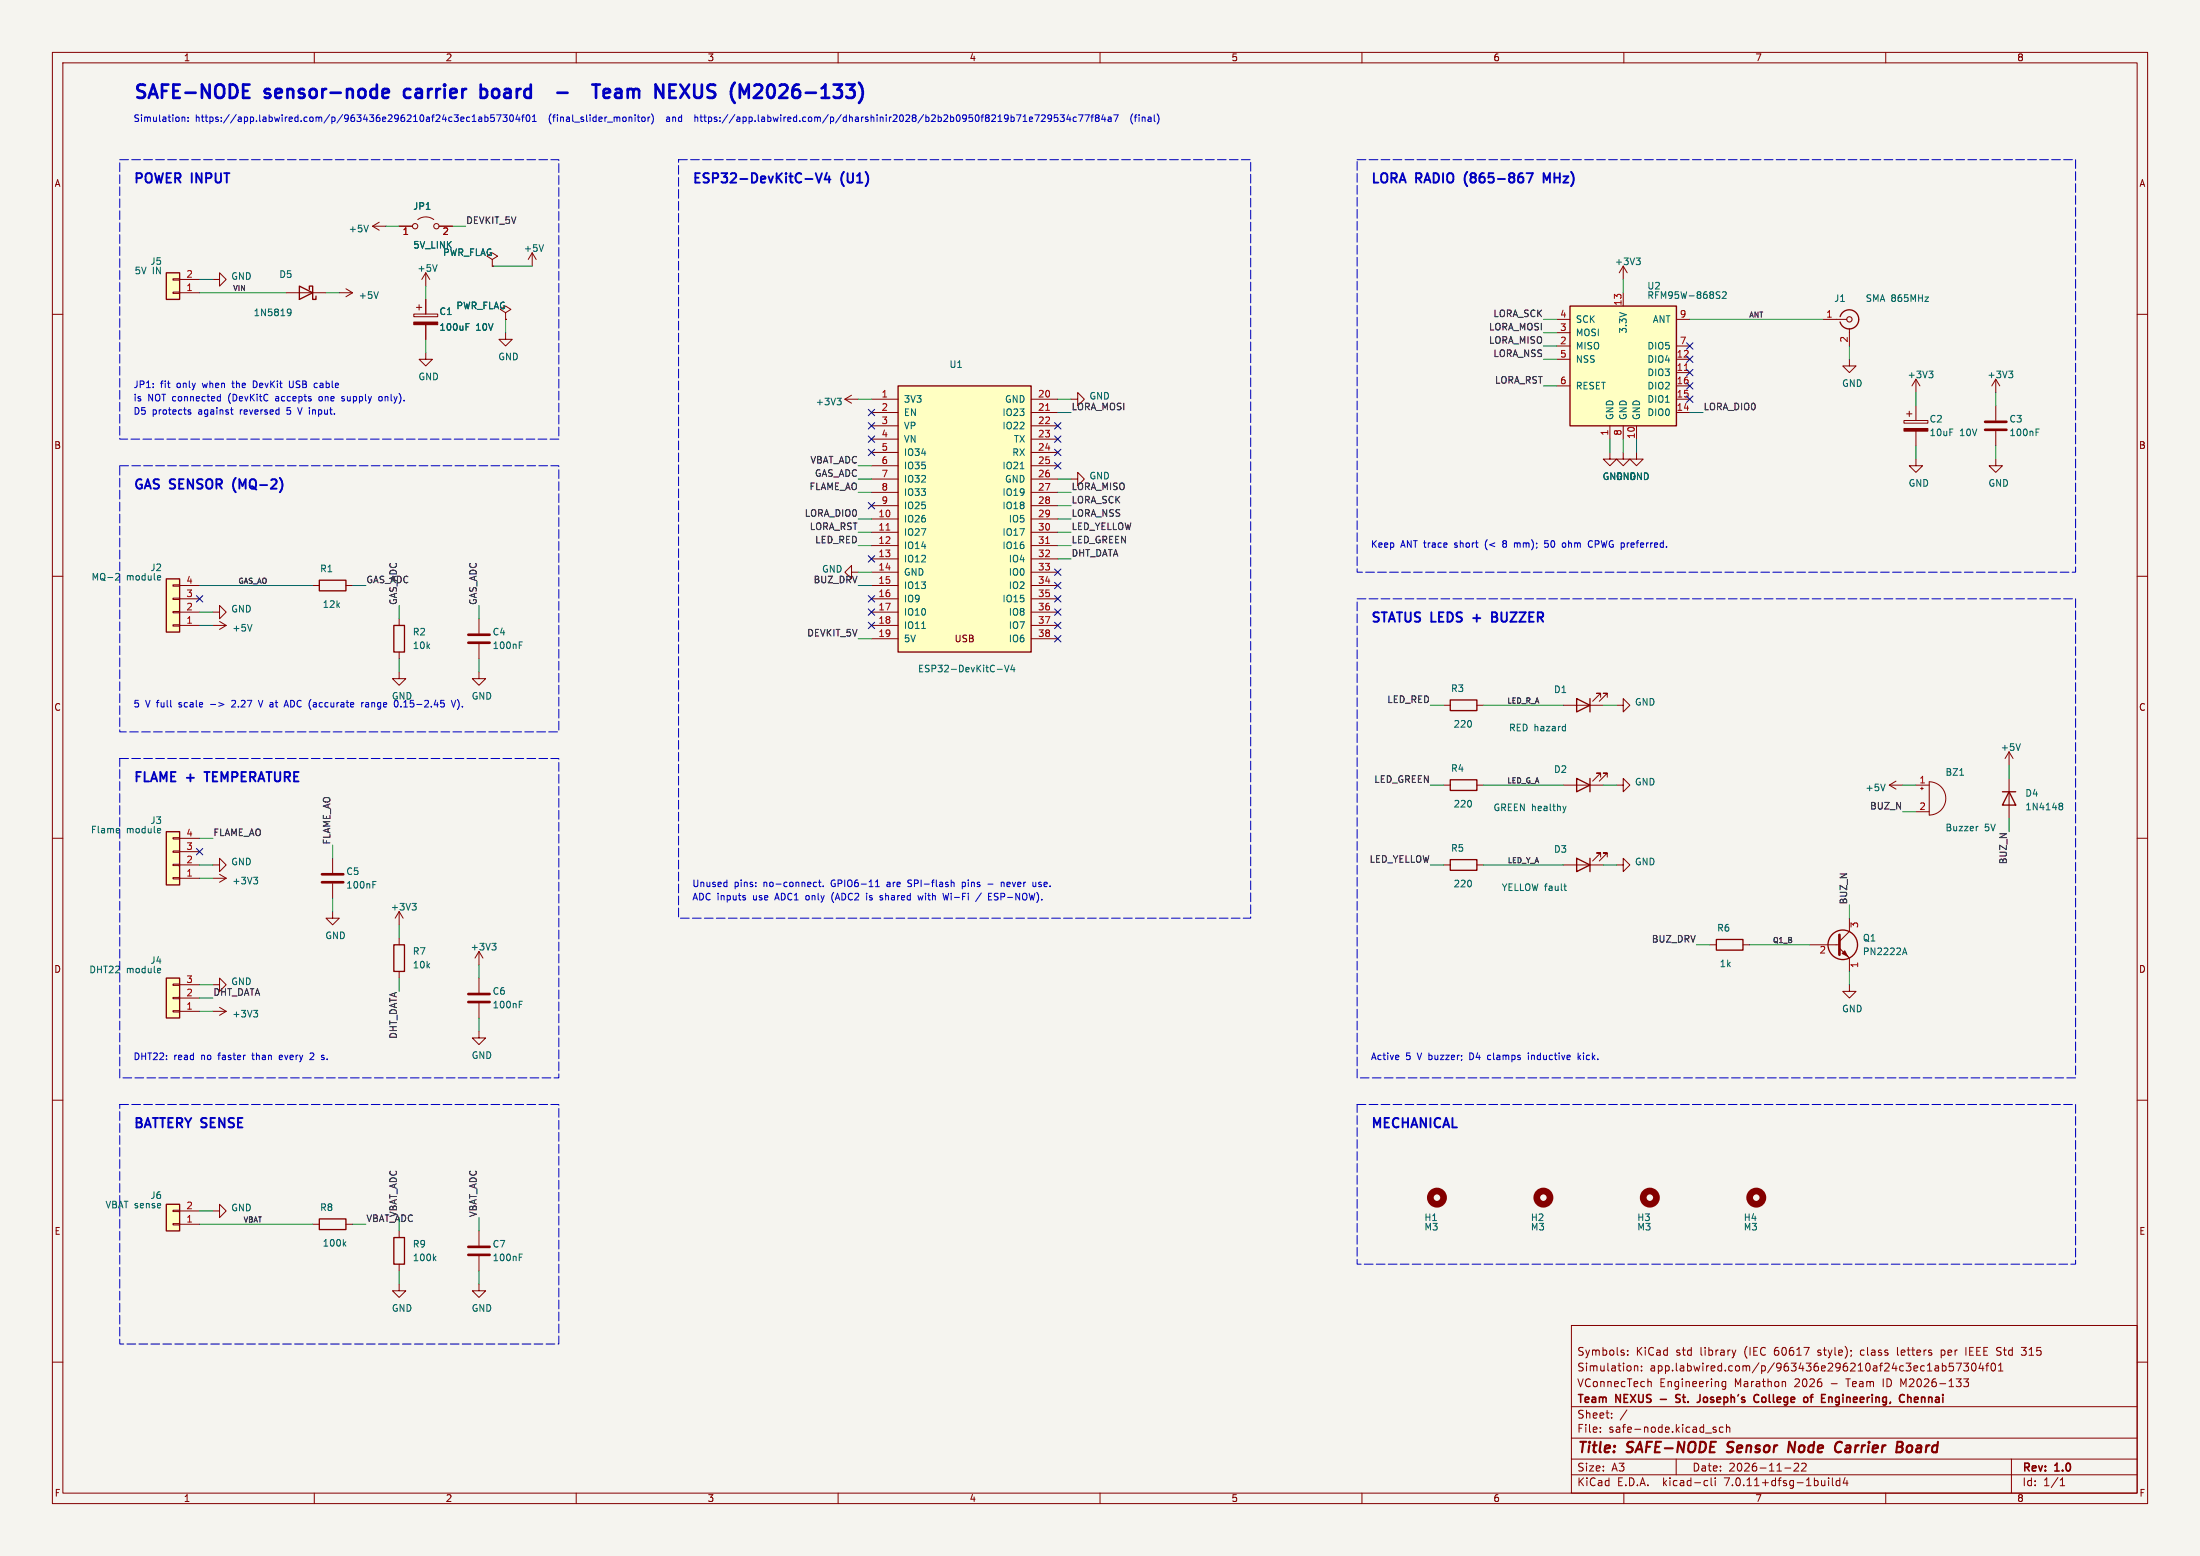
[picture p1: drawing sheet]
<svg xmlns="http://www.w3.org/2000/svg" width="420mm" height="297mm" viewBox="0 0 420 297" stroke-linecap="round" stroke-linejoin="round" font-family="sans-serif">
<path d="M0 0h420v297h-420z" fill="#f5f4ef" stroke="#f5f4ef" stroke-width=".19"/>
<g fill="none" stroke="#840000" stroke-width=".19">
<path d="M10 10h400v277h-400zM12 12h396v273h-396zM60 10v2M110 10v2M160 10v2M210 10v2M260 10v2M310 10v2M360 10v2M10 60h2M33 53.2h1.3v.3h-1.3zM33 55.8h1.3v.2h-1.3z"/>
<path d="M34.3 55.9h3.8M34.3 53.3h3.8M40.6 53.3h1.3v-1.2l1.3 1.2-1.3 1.3v-1.3M54.6 55.9h7.6M64.8 55.9h2.5M66 55.1l1.3 .8M67.3 55.9l-1.3 .7M71.1 43.2h2.6M71.1 43.2l1.3 .7M72.4 42.4l-1.3 .8M76.2 43.2h2.5M79 59.9h4.6v.6h-4.6z"/>
<path d="M79.5 58.7h1M79.8 41.9a2.54 2.54 0 0 1 3 0M80 58.2v1M81.3 52.1l-.8 1.2M81.3 52.1v2.5M81.3 57.2v2.7M81.3 52.1l.7 1.2M83.8 43.2h2.6M94 49.5l1-.6-1-.6-1 .6 1 .6v1.3M94 50.8h.1M96.5 59.7l1-.6-1-.7-1 .7 1 .6v1.3M101.6 48.3l-.8 1.2"/>
<path d="M101.6 48.3v2.5M101.6 48.3l.8 1.2M309.9 50.8v2.5M309.9 55.9v2.5M309.9 50.8l-.8 1.3M309.9 50.8l.7 1.3M408 60h2M81.3 67.3v1.3h1.2l-1.2 1.3-1.3-1.3h1.3M81.3 62v2.8M96.5 63.5v1.3h1.3l-1.3 1.2-1.3-1.2h1.3M96.5 61h.1M161.3 76.2h2.5"/>
<path d="M161.3 76.2l1.3 .8M162.6 75.4l-1.3 .8M166.4 76.2h5M166.4 78.7h5M196.8 76.2h5.1M196.8 78.7h5.1M204.5 76.2h1.2v-1.3l1.3 1.3-1.3 1.3v-1.3M297.2 61h2.5M297.2 68.6h2.5M297.2 73.7h2.5M297.2 66h2.5M297.2 63.5h2.5"/>
<path d="M320 76.2h2.6M320 78.7h2.6M320 61h2.6M320 71.1h2.6M320 68.6h2.6M320 73.7h2.6M320 66h2.6M348 61h4.6M353.1 68.6v1.3h1.2l-1.2 1.2-1.3-1.2h1.3M353.1 62.7v3.3M364 79h1M364.5 78.5v1"/>
<path d="M365.8 72.4v2.5M365.8 77.5v2.8M365.8 72.4l-.8 1.3M365.8 72.4l.7 1.3M381 72.4l-.8 1.3M381 72.4v2.5M381 77.5v2.8M381 72.4l.8 1.3M166.4 99.1h5M166.4 81.3h5M166.4 83.8h5M166.4 86.4h5"/>
<path d="M166.4 88.9h5M166.4 91.4h5M166.4 94h5M166.4 96.5h5M196.8 99.1h5.1M196.8 81.3h5.1M196.8 83.8h5.1M196.8 86.4h5.1M196.8 88.9h5.1M196.8 91.4h5.1M196.8 94h5.1M196.8 96.5h5.1"/>
<path d="M204.5 91.4h1.2v-1.2l1.3 1.2-1.3 1.3v-1.3M307.3 86.4v1.2h1.3l-1.3 1.3-1.2-1.3h1.2M307.3 81.3v2.5M309.9 86.4v1.2h1.2l-1.2 1.3-1.3-1.3h1.3M309.9 81.3v2.5M312.4 86.4v1.2h1.3l-1.3 1.3-1.3-1.3h1.3M312.4 81.3v2.5M363.5 80.3h4.5v.5h-4.5zM365.8 87.6v1.3h1.2l-1.2 1.3-1.3-1.3h1.3M365.8 82.3v2.8M381 87.6v1.3h1.3l-1.3 1.3-1.3-1.3h1.3M381 82.3v2.8"/>
<path d="M10 110h2M33 111.6h1.3v.3h-1.3zM33 114.2h1.3v.2h-1.3zM33 116.7h1.3v.3h-1.3zM33 119.3h1.3v.2h-1.3zM34.3 119.4h3.8M34.3 116.8h3.8M34.3 114.3h3.8M34.3 111.8h3.8M40.6 116.8h1.3v-1.2l1.3 1.2-1.3 1.3v-1.3M40.6 119.4h2.6M41.9 118.6l1.3 .8"/>
<path d="M43.2 119.4l-1.3 .7M59.7 111.8h1.3M66 111.8h1.3M76.2 118.1v1.3M91.4 118.1v2.8M162.6 109.2v-1.2l-1.3 1.2 1.3 1.3v-1.3h1.2M166.4 119.4h5M166.4 116.8h5M166.4 114.3h5M166.4 111.8h5M166.4 101.6h5M166.4 104.1h5"/>
<path d="M166.4 106.7h5M166.4 109.2h5M196.8 119.4h5.1M196.8 116.8h5.1M196.8 114.3h5.1M196.8 111.8h5.1M196.8 101.6h5.1M196.8 104.1h5.1M196.8 106.7h5.1M196.8 109.2h5.1M408 110h2M76.2 128.3v1.2h1.3l-1.3 1.3-1.3-1.3h1.3"/>
<path d="M76.2 124.5v1.2M91.4 128.3v1.2h1.3l-1.3 1.3-1.2-1.3h1.2M91.4 122.9v2.8M166.4 121.9h5M196.8 121.9h5.1M275.6 134.6h1.3M281.9 134.6h1.3M298.4 134.6h7.7M305.6 133.1v-.8h-.8h.8l-1.6 1.6M306.8 133.1v-.8h-.7h.7l-1.5 1.6M308.6 134.6h1.3v-1.2l1.2 1.2-1.2 1.3v-1.3M10 160h2"/>
<path d="M33 159.9h1.3v.2h-1.3zM275.6 149.9h1.3M281.9 149.9h1.3M298.4 149.9h7.7M305.6 148.3v-.7h-.8h.8l-1.6 1.5M306.8 148.3v-.7h-.7h.7l-1.5 1.5M308.6 149.9h1.3v-1.3l1.2 1.3-1.2 1.2v-1.2M360.7 149.9h2.5M360.7 149.9l1.2 .7M361.9 149.1l-1.2 .8M365.8 149.9h2.5M365.8 154.9h2.5"/>
<path d="M366.6 150.5h.6M366.9 150.2v.5M368.3 149.2a3.2 3.2 0 0 1 3.2 3.2 3.2 3.2 0 0 1-3.2 3.2zM383.5 143.5v2.6M383.5 148.6v7.6M383.5 143.5l-.7 1.3M383.5 143.5l.8 1.3M408 160h2M33 162.4h1.3v.3h-1.3zM33 165h1.3v.2h-1.3zM33 167.5h1.3v.3h-1.3zM34.3 165.1h3.8"/>
<path d="M34.3 167.6h3.8M34.3 162.6h3.8M34.3 160h3.8M40.6 165.1h1.3v-1.3l1.3 1.3-1.3 1.3v-1.3M40.6 167.6h2.6M41.9 166.9l1.3 .7M43.2 167.6l-1.3 .8M63.5 174v1.3h1.3l-1.3 1.2-1.3-1.2h1.3M63.5 163.8v2.8M63.5 168.7v2.8M76.2 174l-.8 1.3M76.2 174v2.5"/>
<path d="M76.2 179.1v1.2M76.2 174l.8 1.3M275.6 165.1h1.3M281.9 165.1h1.3M298.4 165.1h7.7M305.6 163.6v-.8h-.8h.8l-1.6 1.5M306.8 163.6v-.8h-.7h.7l-1.5 1.5M308.6 165.1h1.3v-1.3l1.2 1.3-1.2 1.3v-1.3M353.1 175.3v2.5l-1.9 1.9M33 187.8h1.3v.3h-1.3zM33 190.4h1.3v.2h-1.3zM33 192.9h1.3v.3h-1.3z"/>
<path d="M34.3 193h3.8M34.3 190.5h3.8M34.3 188h3.8M40.6 188h1.3v-1.3l1.3 1.3-1.3 1.2v-1.2M40.6 193h2.6M41.9 192.3l1.3 .7M43.2 193l-1.3 .8M76.2 185.4v1.3M91.4 196.9v1.2h1.3l-1.3 1.3-1.2-1.3h1.2M91.4 181.6v2.6M91.4 186.7v2.8M91.4 191.5v2.8"/>
<path d="M91.4 181.6l-.7 1.3M91.4 181.6l.8 1.3M326.4 180.3h1.3M332.7 180.3h1.3M345.4 180.3h5.8M351.2 181l1.9 1.9v2.5M352.4 182.2l.5 .6M353.1 188v1.2h1.2l-1.2 1.3-1.3-1.3h1.3M10 210h2M408 210h2M33 231h1.3v.3h-1.3zM33 233.6h1.3v.2h-1.3z"/>
<path d="M34.3 233.7h3.8M34.3 231.1h3.8M40.6 231.1h1.3v-1.2l1.3 1.2-1.3 1.3v-1.3M59.7 233.7h1.3M66 233.7h1.3M76.2 234.9v1.3M91.4 234.9v2.8M91.4 239.8v2.8M10 260h2M76.2 245.1v1.3h1.3l-1.3 1.2-1.3-1.2h1.3M76.2 241.3v1.3M91.4 245.1v1.3h1.3l-1.3 1.2-1.2-1.2h1.2"/>
<path d="M300 253h108v32h-108zM310.7 258.5v.2M310.7 257.8v.1M331.4 257.7l-.4 1M355.2 257.8v.7M362.2 257.2v1.3l.2 .2M370.6 257.7v1.5M370.6 258.6l.4 .1M371 257.7l-.4 .1M375.3 257.2v1.5M385.9 257.2h.9l-.5 .6h.4l.1 .2M386.8 258.4l-.3 .3h-.4"/>
<path d="M408 260h2M300 278.5h108M300 274.5h108M300 268.5h108M305.5 273.2v.2M305.5 272.5v.1M307.7 270.5v.2M307.7 269.8v.1M310.6 269.1l-1.3 1.9M312 260.7v1M312 260.8l.2-.1 .4 .1 .1 .9M313.4 261.5v.2"/>
<path d="M313.4 260.8v.1M314.8 263.7h.2l.2 .2v.8M320 278.5v3M327.6 272.5l-.4-.1-.2 .2 .1 .2 .5 .2v.3h-.6M328.9 272.5l-.4-.1-.3 .3 .2 .6h.5M329.4 263.8l-.4-.1-.3 .3 .2 .6h.5M329.4 263.7v1.2l-.2 .3-.4-.1M329.6 272.5l.2-.1 .4 .1v.9M329.6 271.9v1.5M340.4 263.7l.5 .2v.8M342.5 279.4l.6-.1 .2 .1 .1 .3-1 1.1h1M343.9 279.4l.6-.1 .2 .1 .1 .3-.9 1.1h.9"/>
<path d="M369.6 260.7l.4 .1 .1 .9M370.1 261.6l-.5 .1M370.1 261l-.5 .1M370.8 260.8l.4-.1 .3 .3-.1 .6h-.6M370.8 260.2v1.5M372.9 260.2h-.7l-.1 .7 .2-.1h.5l.1 .2v.5l-.2 .2-.6-.2M373.4 260.2h1l-.6 1.5M374.9 263.2h.9l-.5 .6 .4 .1v.6l-.2 .2-.6-.2M374.9 260.2h.9l-.5 .6 .4 .1v.6l-.2 .2-.6-.2M376.6 260.3l.1-.1a.8 .8 0 0 1 .6 .7 .8 .8 0 0 1-.6 .8 1 1 0 0 1-.1-1.4zM378.2 260.1l-.4 1.1h.9M378.5 260.7v1"/>
<path d="M379.1 260.7h.6M379.7 260.2l-.4 .2v1.3M380.3 260.3l.1-.1a.8 .8 0 0 1 .6 .7 .8 .8 0 0 1-.6 .8 .99 .99 0 0 1-.1-1.4zM381.5 261.7h.9M381.5 260.6l.4-.4v1.5M384 278.5v6.5M60 285v2M110 285v2M160 285v2M210 285v2M260 285v2M300 281.5h108"/>
<path d="M310 285v2M325.6 282.6l.4 .1M326 283.5l-.4 .1M326.7 282.1v1.3l.2 .2M327.4 282.1v.1M327.4 282.6v1M340.7 280.2h1.2M349.1 282.1v.1M349.1 282.6v1M349.8 282.1v1.3l.2 .2M351.2 282.7l-.4-.1-.3 .3 .2 .6h.5M351.2 282.1v1.5"/>
<path d="M352.2 282l-.3 1.1h.9M352.6 282.6v1M360 285v2M393.3 283.6h.9M393.3 282.5l.4-.4v1.5"/>
<circle cx="79.2" cy="43.2" r=".51"/>
<circle cx="83.3" cy="43.2" r=".51"/>
</g>
<path d="M329.6 277.1l.3 .1M329.9 275.4l-.1 .4 .1 .2M341.3 277.2l.3-2 .9 2M350.8 275.3a.68 .68 0 0 1 .9 .1M351.5 277l-.5 .2M363.1 276.3a.53 .53 0 0 1 0 .7M363.1 275.3a.44 .44 0 0 1 0 .7M364.7 275.9a.62 .62 0 0 0-.7 .4v.7l.6 .2" fill="none" stroke="#840000" stroke-width=".4"/>
<g fill="none" stroke="#840000" stroke-width=".3">
<path d="M319.9 267.6h.7M320.8 266.3l-.6-.1-.3 .3 .1 .3 .6 .2M324.5 266.2v1.3M325.3 266.8l-.1 .2 .1 .6M335.5 266.2l.3 .1M335.8 267.5l-.3 .2M336.8 266.7l-.3 .1-.2 .2 .1 .5 .4 .2M345.5 266.7h.6M346.1 266.2l-.3 .2v1.3M350.5 268.1h.5M351 266.7h-.3l-.3 .3 .1 .5 .5 .2M364.6 266.7l.2 .2v.8"/>
<path d="M365.5 267.2l.7-.2-.1-.2-.4-.1-.2 .2v.7h.6"/>
</g>
<path d="M379 82h4M379 80.5h4M89.4 122.7h4.1M89.4 121.2h4.1M61.5 168.4h4M61.5 166.9h4M351.2 178.4v3.8M89.4 191.3h4.1M89.4 189.7h4.1M89.4 239.5h4.1M89.4 238h4.1" fill="none" stroke="#840000" stroke-width=".51"/>
<g fill="none" stroke="#006464" stroke-width=".19">
<path d="M55 59h.3l.3 .2a.84 .84 0 0 1-.4 1.1h-.2M55.6 59.5l-.3 .3-.3-.1M70.3 43l-.4 1.3M72.2 55.7l-.4 1.3M83.4 50.5l-.4 1.3M103.8 46.7l-.5 1.3M312.3 49.2h.8l-.4 .5M312.9 49.7l.2 .3v.3l-.2 .2M327.9 56.3l.3 .1 .1 .3-.2 .3h-.3M327.9 55.7h.4M328.8 55.8l.5-.1 .2 .4-.7 .9h.7M367.5 56.7h.6l-.6 .8h.6"/>
<path d="M89 62.4h.4M89 61.8h.6M159.8 76h.8l-.4 .5M160.3 76.5l.3 .2v.3l-.3 .3M368.2 70.8h.8l-.4 .5M368.8 71.3l.2 .3v.3l-.2 .2M383.5 70.8h.7l-.4 .5M384 71.3l.2 .3v.3l-.2 .2M194.8 89.5h.7M388.7 82.5h.4M388.7 81.9h.6M22.3 109.4l.4 .1 .1 .3-.8 .9h.8"/>
<path d="M30.2 109.9h.4l.1 .3-.6 .1M30.6 110.7h-.4M48.1 119.2l-.4 1.3M176 120h.7M99.1 123.1h.5M99.1 122.5h.6M190.4 127.8h.9M191.8 127l.4 1.2 .4-1.2M193.3 126.9l-.3 .9h.8M193.6 127.4v.8M298.7 138.7h.1M298.8 138.2v1.3"/>
<path d="M298.8 139.4l-.1 .1M22.6 158.1l.2 .3-.6 .2M22.7 158.9l-.1 .1M30.2 158.1l.4 .1 .1 .2-.6 .2M30.6 158.9l-.4 .1M298.4 153.9l.3 .8M298.7 154.7l-.2 .3M299 153.9l-.3 .8M359.9 149.7l-.4 1.2M374.1 148h.8M377.6 157.7l-.2 .1M385.7 142l-.4 1.2"/>
<path d="M393.2 153.8l.1 .1M393.2 153.4l.3-.1 .2 .1 .1 .2-.3 .3M393.3 153.9h.2M393.3 153.9h-.1M393.5 153.9l.3 .2-.1 .4-.2 .1-.3-.1M48.4 167.4h.8l-.4 .5M48.9 167.9l.3 .3v.3l-.3 .2M71.2 168.9h.4M71.2 168.2h.6M78.7 172.4h.7l-.4 .5M79.2 172.9l.2 .3v.3l-.2 .2M298.5 169.1h.5"/>
<path d="M298.7 169.8l.3 .2M30.2 184.8l.4 .1 .1 .2-.6 .2M30.6 185.6l-.4 .1M48.4 192.8h.8l-.4 .5M48.9 193.3l.3 .3v.3l-.3 .2M93.9 180.1h.8l-.4 .4M94.4 180.5l.3 .3v.3l-.3 .2M99.1 191.7h.5M99.1 191.1h.6M363.3 181.9h.6M363.6 180.9l.4 1.3M65.7 237.4l.3 .5"/>
<path d="M66 237l-.5 .5M83.2 239.8l-.5 .5M99.1 240h.5M99.1 239.4h.6M82.9 240.2l.3 .4"/>
</g>
<g fill="#ffffc2" stroke="#ffffc2" stroke-width=".19">
<path d="M31.7 110.5h2.6v10.2h-2.6z"/>
<path d="M171.4 73.7h25.4v50.8h-25.4z"/>
<path d="M31.7 229.9h2.6v5h-2.6z"/>
<path d="M31.7 186.7h2.6v7.6h-2.6z"/>
<path d="M31.7 158.8h2.6v10.1h-2.6z"/>
<path d="M31.7 52.1h2.6v5.1h-2.6z"/>
<path d="M299.7 58.4h20.3v22.9h-20.3z"/>
</g>
<g fill="none" stroke="#840000" stroke-width=".25">
<path d="M31.7 52.1h2.6v5.1h-2.6zM57.1 54.6l2.6 1.3-2.6 1.3zM59.1 55.2v-.6h.6v2.6h.6v-.7M299.7 58.4h20.3v22.9h-20.3zM171.4 73.7h25.4v50.8h-25.4zM351.3 60.5a1.81 1.81 0 0 1 2.8-1 1.81 1.81 0 0 1 0 2.9 1.81 1.81 0 0 1-2.8-.9M31.7 110.5h2.6v10.2h-2.6zM61 110.7h5v2.1h-5zM75.2 119.4h2v5.1h-2zM276.9 133.6h5v2h-5zM301 133.4l2.5 1.2-2.5 1.3zM303.5 133.4v2.5"/>
<path d="M31.7 158.8h2.6v10.1h-2.6zM276.9 148.8h5v2.1h-5zM301 148.6l2.5 1.3-2.5 1.2zM303.5 148.6v2.5M382.3 151.1h2.5M383.5 151.1l1.3 2.6h-2.5zM276.9 164.1h5v2h-5zM301 163.8l2.5 1.3-2.5 1.3zM303.5 163.8v2.6M327.7 179.3h5v2.1h-5zM31.7 186.7h2.6v7.6h-2.6zM75.2 180.3h2v5.1h-2z"/>
<path d="M31.7 229.9h2.6v5h-2.6zM61 232.7h5v2h-5zM75.2 236.2h2v5.1h-2z"/>
<circle cx="351.8" cy="180.3" r="2.82"/>
</g>
<path d="M199.6 78.3h.8M321.6 70.7h.7M169.2 101.2h.7M199.6 103.7h.8" fill="none" stroke="#a90000" stroke-width=".19"/>
<g fill="#840000" stroke="#840000" stroke-width=".19">
<path d="M351.7 182l.5-.5 .5 1z"/>
<path d="M363.5 81.8h4.5v.5h-4.5z"/>
<path d="M79 61.5h4.6v.5h-4.6z"/>
</g>
<circle cx="353.1" cy="61" r=".51" fill="none" stroke="#840000" stroke-width=".2"/>
<g fill="none" stroke="#840000" stroke-width="1.3">
<circle cx="274.3" cy="228.6" r="1.27"/>
<circle cx="294.6" cy="228.6" r="1.27"/>
<circle cx="315" cy="228.6" r="1.27"/>
<circle cx="335.3" cy="228.6" r="1.27"/>
</g>
<path d="M70.1 231.9l.4 1.3 .4-1.3M71.3 231.9h.5l.2 .2-.2 .4 .2 .1 .1 .3-.3 .3h-.5zM71.3 232.5h.5M72.4 233.2l.5-1.3 .4 1.3M72.6 232.8h.6M73.5 231.9h.7M73.9 231.9v1.3M74.4 233.3h.9M75.5 233.2l.4-1.3 .4 1.3M76.7 231.9a.64 .64 0 0 1 .8 .6 .64 .64 0 0 1-.8 .7zM78.7 232a.6 .6 0 0 0-.8 .4 .6 .6 0 0 0 .6 .8l.2-.2" fill="none" stroke="#0f0f0f" stroke-width=".19"/>
<g fill="none" stroke="#0000c2" stroke-width=".19">
<path d="M34.8 22.3v.9M34.8 22.5l.1-.2 .3 .1 .1 .8M35.9 23.1v.1M35.9 22.4v.1M89.7 22.4l-.4-.1-.2 .3 .1 .5h.5M90.1 23.2h.8M90.1 22.3l.4-.4v1.3M91.4 22.4h.5l.1 .8M92 22.6l-.5 .1-.1 .2 .1 .3 .5-.1M92.6 22.4l.3-.1 .3 .3-.1 .5h-.5M92.6 21.9v1.3M94.3 21.9h-.6v.6l.1-.1 .5 .1 .1 .1-.1 .5-.2 .1-.4-.1"/>
<path d="M94.8 21.9h.9l-.6 1.3M96 21.9h.8l-.4 .5 .3 .1v.6l-.1 .1-.6-.1M97.4 22l.2-.1a.68 .68 0 0 1 .4 .7 .68 .68 0 0 1-.4 .6l-.3-.5zM98.8 21.9l-.3 .9h.8M99.1 22.3v.9M99.6 22.3h.5M100.1 21.9l-.3 .2v1.1M100.6 22l.1-.1a.68 .68 0 0 1 .5 .7 .68 .68 0 0 1-.5 .6l-.3-.5zM101.6 23.2h.8M101.6 22.3l.4-.4v1.3M121.7 22.3h.4M122 23.2h.1"/>
<path d="M122.6 22.4l.3-.1 .3 .3v.3l-.3 .3-.3-.1-.1-.2zM123.7 22.3v.9M124.1 22.3l-.4 .3M124.4 21.7a1.46 1.46 0 0 1 0 2M127.4 22.3l-.1 .1M127.4 22.7l-.2 .2 .2 .3M132.7 22.5l.3-.2 .2 .2M132.7 21.9v1.3M197.6 21.9h.8l-.5 1.3M198.8 22l.5-.1 .2 .4-.7 .9h.7M200.8 22.5l-.3 .2h-.2l-.3-.2v-.3l.3-.3h.2l.3 .3a.84 .84 0 0 1-.4 1h-.2M201.9 21.9h-.6l-.1 .6 .2-.1 .4 .1 .2 .1-.1 .5-.2 .1-.5-.1"/>
<path d="M202.4 21.9h.8l-.4 .5 .3 .1v.6l-.2 .1-.5-.1M204 21.9l-.3 .9h.7M204.3 22.3v.9M205.5 22.4l-.4-.1-.2 .3 .1 .5h.5M205.9 21.9h.8l-.5 1.3M207.1 21.9h.9l-.6 1.3M208.3 22.3h.4M208.7 21.9l-.3 .2v1.1M209.3 22.5l-.2 .2 .1 .4 .1 .1 .4-.1 .1-.2v-.2l-.2-.2M209.3 22.5l-.2-.3 .2-.3h.3l.2 .3-.2 .3M209.3 22.5h.3M210.6 21.9l-.3 .9h.8"/>
<path d="M210.9 22.3v.9M211.6 22.4h.5v.8M212.1 22.6l-.4 .1-.2 .2 .2 .3 .4-.1M212.6 21.9h.9l-.6 1.3M216.2 21.7a1.46 1.46 0 0 0 0 2M216.5 22.3h.5M216.9 21.9l-.2 .2v1.1M36.4 78.3l-.3-.1-.2 .2 .1 .2 .4 .1v.3h-.5M41.6 76.5h.5M41.6 75.7h.5M42.1 75.3v1.2M44 78.2h.5"/>
<path d="M44.2 78.9l.3 .2M48.7 72.7h-.3v1.3h.3M55.3 72.7v1l.2 .3h.2M56.8 77.8l.4 1.3M60.2 73.1l.4 .1M60.6 73.9l-.4 .1M61 75.7l-.1 .2 .1 .6M65.2 76.5h.4M65.6 75.7l-.4 .2 .1 .1 .3 .1M72.9 75.7h-.3l-.3 .2 .1 .5 .2 .1h.3M287 103.3l-.1 .1 .1 .3M287 103.8l-.1 .2 .1 .4"/>
<path d="M289.1 103.6v.9M289.5 103.6l-.4 .1M294.9 104.3l.1 .2 .5-.1M295.5 103.2h-.6v.6l.1-.1h.5M298.4 103.7l.3-.1 .2 .3-.1 .5h-.4M303.4 103.3h.6M304 104.3l-.6 .1M44.4 133.7l-.2 .1M44.9 134.2l-.7 .7h.8M49.3 133.7l.5 1.2M54.2 134.9l.4-1.2 .5 1.2M54.3 134.6h.7"/>
<path d="M69 134.1v.8M69.4 134.1l-.4 .2M70.2 134.1l-.4 .1M70.3 134.5h-.4l-.1 .1v.3h.5M76 134.2l-.1 .5-.2 .2M76.5 134.8v.1M86.2 133.7l.4 1.2 .4-1.2M87.3 133.5a1.46 1.46 0 0 1 0 1.9M138.7 168.4l.1 .1M138.8 168v1.2M138.8 169.2h-.1M142 171.4h.3v.2l-.4 .2"/>
<path d="M142 170.9l.3 .1M155.5 168.4l.4 .1M155.9 169.2h-.4M156.2 168.4h.5M156.4 168v1.1l.3 .1M157.2 169.1v.1M158.9 170.7l-.1 .5 .1 .7M165.4 170.5v.1M165.4 170.9v.9M167.1 169.2h.8M167.1 168.3l.4-.3v1.2M168 171.3l.5 .2"/>
<path d="M168 171h.5M168.5 171.6l-.2 .2-.3-.1M173.3 169.2h.2M173.5 168l-.2 .2 .2 .4M175.2 170.9l.3 .9 .2-.6 .3 .6 .2-.9M180 170.5l.3 1.3 .3-.9 .2 .9 .3-1.3M181.6 168.5h.5v.7M183.7 169.2h.4M183.7 168.4v1.3M184.1 168.4l-.4 .1M187.3 170.4l-1.1 1.7M188.6 168.8h1"/>
<path d="M188.7 171.8h.6M188.7 170.5h.6M189.8 171.7l.5 .1M190.4 170.5h-.3l-.3 .3 .1 .3 .4 .1M191.1 168.5l.2-.1 .3 .1 .1 .7M191.1 168.4v.8M197.7 169.1l-.3 .1M197.7 168.4v.8M53.5 201.4l-.2 .2v.5l.2 .2M53.9 201.7l-.6 .1M59.7 201l-.5 .1M59.9 201.5l-.8 .8h.8"/>
<path d="M61.5 201.8l.4 .2M61.5 201.4l.3 .1M61.9 202.1l-.4 .2M267 201.5v.2l-.6 .1M284.2 201.4l-.2 .3v.3l.2 .3M291.8 201v.1M291.8 201.4v.9M301.3 201v1.3M301.4 201.8l.4 .5M301.8 201.4l-.5 .5"/>
</g>
<path d="M155.7 33.1l.6 1.8 .6-1.8M157.9 33l-.5 1.3h1.1M158.3 33.7v1.2M291.4 33.1h1.2l-.7 1.8M295.9 33.1l-.6 1.2-.6-1.2v1.8M284.8 117.7h.6M285.4 117.7l.3 .1M285.7 117l-.3-.1h-.6v1.8l.9-.1M285.7 117.6l-.3 .1M39 147.4h1" fill="none" stroke="#0000c2" stroke-width=".36"/>
<g fill="none" stroke="#0000c2" stroke-width=".51">
<path d="M46.4 18.7h1.2M46.4 16.1h1.2M73 18.3l.4 .4 .7-.1M73 17.3l.4-.3h.5l.3 .3v.3l-1.2 .2M77.3 17.2l-.2 .3 .2 .9M91.8 17.1l.7-.1 .4 .2M91.8 16.1v2.6M92.9 18.4l-.4 .3-.7-.1M106.4 17.7h1.9M113.1 16.1h1.4M113.8 16.1v2.6M115.2 17.8l1.2-.2-.1-.5-.7-.1-.4 .3v1l.2 .3 .2 .1 .7-.1"/>
<path d="M117.5 17.1l.3-.1 .7 .1M118.6 17.6l-.8 .1a.5 .5 0 0 0-.4 .5 .5 .5 0 0 0 .4 .5l.8-.1M129.9 16.1l1.7 2.6M131.6 16.1l-1.7 2.6M146.7 16.4a2.14 2.14 0 0 0 0 2"/>
</g>
<path d="M22.9 30.5h83.8v53.3h-83.8v-53.3M129.5 30.5h109.3v144.8h-109.3v-144.8M259.1 30.5h137.1v78.7h-137.1v-78.7M22.9 88.9h83.8v50.8h-83.8v-50.8M259.1 114.3h137.1v91.4h-137.1v-91.4M22.9 144.8h83.8v60.9h-83.8v-60.9M22.9 210.8h83.8v45.7h-83.8v-45.7M259.1 210.8h137.1v30.5h-137.1v-30.5" fill="none" stroke="#0000c2" stroke-width=".19" stroke-dasharray="1.7 .6"/>
<g fill="none" stroke="#009600" stroke-width=".19">
<path d="M38.1 53.3h2.5M38.1 55.9h16.5M62.2 55.9h2.6M73.7 43.2h2.5M81.3 54.6v2.6M86.4 43.2h2.5M94 50.8h7.6M309.9 53.3v2.6M81.3 64.8v2.5M96.5 61v2.5M163.8 76.2h2.6M201.9 78.7h2.6"/>
<path d="M201.9 76.2h2.6M294.6 61h2.6M294.6 68.6h2.6M294.6 66h2.6M294.6 73.7h2.6M294.6 63.5h2.6M322.6 61h25.4M322.6 78.7h2.5M353.1 66v2.6M365.8 74.9v2.6M381 74.9v2.6M163.8 91.4h2.6"/>
<path d="M163.8 94h2.6M163.8 99.1h2.6M163.8 88.9h2.6M201.9 91.4h2.6M201.9 94h2.6M201.9 96.5h2.6M201.9 99.1h2.6M307.3 83.8v2.6M309.9 83.8v2.6M312.4 83.8v2.6M365.8 85.1v2.5M381 85.1v2.5"/>
<path d="M38.1 119.4h2.5M38.1 111.8h21.6M38.1 116.8h2.5M67.3 111.8h2.5M76.2 115.6v2.5M91.4 115.6v2.5M163.8 111.8h2.6M163.8 101.6h2.6M163.8 104.1h2.6M163.8 109.2h2.6M201.9 101.6h2.6M201.9 104.1h2.6"/>
<path d="M201.9 106.7h2.6M76.2 125.7v2.6M91.4 125.7v2.6M163.8 121.9h2.6M273 134.6h2.6M283.2 134.6h15.2M306.1 134.6h2.5M273 149.9h2.6M283.2 149.9h15.2M306.1 149.9h2.5M363.2 149.9h2.6M363.2 154.9h2.6"/>
<path d="M383.5 146.1v2.5M383.5 156.2v2.6M38.1 165.1h2.5M38.1 160h2.5M38.1 167.6h2.5M63.5 161.3v2.5M63.5 171.5v2.5M76.2 176.5v2.6M273 165.1h2.6M283.2 165.1h15.2M306.1 165.1h2.5M353.1 172.7v2.6"/>
<path d="M38.1 193h2.5M38.1 190.5h2.5M38.1 188h2.5M76.2 186.7v2.5M91.4 184.2v2.5M91.4 194.3v2.6M323.8 180.3h2.6M334 180.3h11.4M353.1 185.4v2.6M38.1 233.7h21.6M38.1 231.1h2.5M67.3 233.7h2.5"/>
<path d="M76.2 232.4v2.5M91.4 232.4v2.5M76.2 242.6v2.5M91.4 242.6v2.5"/>
</g>
<g fill="none" stroke="#000084" stroke-width=".19">
<path d="M165.8 78.1l1.2 1.2M167 78.1l-1.2 1.2M322 73.1l1.2 1.2M322 75.6l1.2 1.2M322 68l1.2 1.2M322 70.5l1.2 1.2M322 65.4l1.2 1.2M323.2 73.1l-1.2 1.2M323.2 75.6l-1.2 1.2M323.2 68l-1.2 1.2M323.2 70.5l-1.2 1.2M323.2 65.4l-1.2 1.2"/>
<path d="M165.8 85.8l1.2 1.2M165.8 95.9l1.2 1.2M165.8 80.7l1.2 1.2M165.8 83.2l1.2 1.2M167 85.8l-1.2 1.2M167 95.9l-1.2 1.2M167 80.7l-1.2 1.2M167 83.2l-1.2 1.2M201.3 80.7l1.2 1.2M201.3 83.2l1.2 1.2M201.3 85.8l1.2 1.2M201.3 88.3l1.2 1.2"/>
<path d="M202.5 80.7l-1.2 1.2M202.5 83.2l-1.2 1.2M202.5 85.8l-1.2 1.2M202.5 88.3l-1.2 1.2M37.5 113.7l1.2 1.2M38.7 113.7l-1.2 1.2M165.8 118.8l1.2 1.2M165.8 106.1l1.2 1.2M165.8 113.7l1.2 1.2M165.8 116.2l1.2 1.2M167 116.2l-1.2 1.2M167 118.8l-1.2 1.2"/>
<path d="M167 106.1l-1.2 1.2M167 113.7l-1.2 1.2M201.3 118.8l1.2 1.2M201.3 116.2l1.2 1.2M201.3 113.7l1.2 1.2M201.3 111.2l1.2 1.2M201.3 108.6l1.2 1.2M202.5 118.8l-1.2 1.2M202.5 116.2l-1.2 1.2M202.5 113.7l-1.2 1.2M202.5 111.2l-1.2 1.2M202.5 108.6l-1.2 1.2"/>
<path d="M201.3 121.3l1.2 1.2M202.5 121.3l-1.2 1.2M37.5 162l1.2 1.2M38.7 162l-1.2 1.2"/>
</g>
<g font-size="3.5" fill="#0000c2">
<text x="25.4" y="19.6">SAFE-NODE</text>
<text x="50.7" y="19.6">sensor-node</text>
<text x="78.4" y="19.6">carrier</text>
<text x="93.9" y="19.6">board</text>
<text x="119.6" y="19.6">Team</text>
<text x="132.3" y="19.6">NEXUS</text>
<text x="147.8" y="19.6">(M2026-133)</text>
</g>
<g font-size="2.8" fill="#840000">
<text x="301" y="277.9">Title:</text>
<text x="310.6" y="277.9">SAFE-NODE</text>
<text x="330.6" y="277.9">Sensor</text>
<text x="343" y="277.9">Node</text>
<text x="352.8" y="277.9">Carrier</text>
<text x="365.3" y="277.9">Board</text>
</g>
<g font-size="2.5" fill="#0000c2">
<text x="25.4" y="35.5">POWER</text>
<text x="36.7" y="35.5">INPUT</text>
<text x="132.1" y="35.5">ESP32-DevKitC-V4</text>
<text x="160.7" y="35.5">(U1)</text>
<text x="261.6" y="35.5">LORA RADIO</text>
<text x="280.4" y="35.5">(865-867</text>
<text x="296.2" y="35.5">MHz)</text>
<text x="25.4" y="93.9">GAS SENSOR</text>
<text x="45.3" y="93.9">(MQ-2)</text>
<text x="261.6" y="119.3">STATUS LEDS</text>
<text x="282" y="119.3">+</text>
<text x="286.3" y="119.3">BUZZER</text>
<text x="25.4" y="149.8">FLAME +</text>
<text x="40" y="149.8">TEMPERATURE</text>
<text x="25.4" y="215.8">BATTERY SENSE</text>
<text x="261.6" y="215.8">MECHANICAL</text>
</g>
<g font-size="2.1" fill="#840000">
<text x="301" y="262">Simulation:</text>
<text x="301" y="259">Symbols:</text>
<text x="312.3" y="259">KiCad</text>
<text x="314.9" y="262">app.labwired.com/p/963436e296210af24c3ec1ab57304f01</text>
<text x="320" y="259">std</text>
<text x="324.7" y="259">library</text>
<text x="333.3" y="259">(IEC</text>
<text x="339.1" y="259">60617</text>
<text x="347.6" y="259">style);</text>
<text x="355.9" y="259">class</text>
<text x="363" y="259">letters</text>
<text x="371.5" y="259">per</text>
<text x="376.4" y="259">IEEE Std</text>
<text x="387.4" y="259">315</text>
<text x="301" y="268.2">Team</text>
<text x="301" y="265">VConnecTech</text>
<text x="308.5" y="268.2">NEXUS</text>
<text x="316.8" y="265">Engineering</text>
<text x="317.6" y="268.2">-</text>
<text x="321.2" y="268.2">St.</text>
<text x="326" y="268.2">Joseph's</text>
<text x="331.2" y="265">Marathon</text>
<text x="337.3" y="268.2">College</text>
<text x="342.7" y="265">2026</text>
<text x="347.4" y="268.2">of</text>
<text x="349.8" y="265">-</text>
<text x="351.4" y="268.2">Engineering,</text>
<text x="352.9" y="265">Team</text>
<text x="360" y="265">ID M2026-133</text>
<text x="366.9" y="268.2">Chennai</text>
<text x="301" y="273.7">File:</text>
<text x="301" y="271">Sheet:</text>
<text x="307.1" y="273.7">safe-node.kicad_sch</text>
<text x="301" y="281.1">Size:</text>
<text x="307.6" y="281.1">A3</text>
<text x="323" y="281.1">Date:</text>
<text x="330" y="281.1">2026-11-22</text>
<text x="386" y="281.3">Rev:</text>
<text x="392.4" y="281.3">1.0</text>
<text x="301" y="283.9">KiCad</text>
<text x="308.7" y="283.9">E.D.A.</text>
<text x="317.6" y="283.9">kicad-cli</text>
<text x="329.5" y="283.9">7.0.11+dfsg-1build4</text>
<text x="386" y="283.9">Id:</text>
<text x="390.1" y="283.9">1/1</text>
</g>
<g font-size="1.8" fill="#840000">
<text x="35" y="11.9">1</text>
<text x="85" y="11.9">2</text>
<text x="135" y="11.9">3</text>
<text x="185" y="11.9">4</text>
<text x="235" y="11.9">5</text>
<text x="285" y="11.9">6</text>
<text x="335" y="11.9">7</text>
<text x="385" y="11.9">8</text>
<text x="10.3" y="35.9">A</text>
<text x="408.3" y="35.9">A</text>
<text x="10.3" y="85.9">B</text>
<text x="408.2" y="85.9">B</text>
<text x="182.1" y="122.8">USB</text>
<text x="10.3" y="135.9">C</text>
<text x="408.2" y="135.9">C</text>
<text x="10.3" y="185.9">D</text>
<text x="408.2" y="185.9">D</text>
<text x="10.3" y="235.9">E</text>
<text x="408.3" y="235.9">E</text>
<text x="10.3" y="285.9">F</text>
<text x="35" y="286.9">1</text>
<text x="85" y="286.9">2</text>
<text x="135" y="286.9">3</text>
<text x="185" y="286.9">4</text>
<text x="235" y="286.9">5</text>
<text x="285" y="286.9">6</text>
<text x="335" y="286.9">7</text>
<text x="385" y="286.9">8</text>
<text x="408.3" y="285.9">F</text>
</g>
<g font-size="1.8" fill="#0000c2">
<text x="25.4" y="23.5">Simulation:</text>
<text x="37.3" y="23.5">https://app.labwired.com/p/963436e296210af24c3ec1ab57304f01</text>
<text x="105.1" y="23.5">(final_slider_monitor)</text>
<text x="127.9" y="23.5">and</text>
<text x="133.7" y="23.5">https://app.labwired.com/p/dharshinir2028/b2b2b0950f8219b71e729534c77f84a7</text>
<text x="217.3" y="23.5">(final)</text>
<text x="25.4" y="74.3">JP1:</text>
<text x="25.4" y="76.8">is</text>
<text x="28.2" y="76.8">NOT connected</text>
<text x="30.6" y="74.3">fit</text>
<text x="33.8" y="74.3">only</text>
<text x="39" y="74.3">when</text>
<text x="43.9" y="76.8">(DevKitC</text>
<text x="44.8" y="74.3">the</text>
<text x="49" y="74.3">DevKit</text>
<text x="53.1" y="76.8">accepts</text>
<text x="56.1" y="74.3">USB</text>
<text x="61.1" y="74.3">cable</text>
<text x="61.6" y="76.8">one</text>
<text x="66.1" y="76.8">supply</text>
<text x="73.4" y="76.8">only).</text>
<text x="25.4" y="79.4">D5</text>
<text x="29.1" y="79.4">protects</text>
<text x="38" y="79.4">against</text>
<text x="46.1" y="79.4">reversed</text>
<text x="55.2" y="79.4">5</text>
<text x="57.6" y="79.4">V input.</text>
<text x="261.6" y="104.8">Keep</text>
<text x="267.4" y="104.8">ANT trace</text>
<text x="278" y="104.8">short</text>
<text x="284" y="104.8">(&lt;</text>
<text x="287.6" y="104.8">8</text>
<text x="289.9" y="104.8">mm);</text>
<text x="295.9" y="104.8">50</text>
<text x="299.5" y="104.8">ohm</text>
<text x="304.7" y="104.8">CPWG preferred.</text>
<text x="25.4" y="135.2">5</text>
<text x="27.8" y="135.2">V full</text>
<text x="34.4" y="135.2">scale</text>
<text x="40.6" y="135.2">-&gt;</text>
<text x="44.9" y="135.2">2.27</text>
<text x="50.3" y="135.2">V at</text>
<text x="55.6" y="135.2">ADC (accurate</text>
<text x="70.7" y="135.2">range</text>
<text x="74.7" y="133.7">GND</text>
<text x="77.2" y="135.2">0.15-2.45</text>
<text x="88.4" y="135.2">V).</text>
<text x="132.1" y="172.1">ADC inputs</text>
<text x="132.1" y="169.5">Unused</text>
<text x="140.1" y="169.5">pins:</text>
<text x="143.9" y="172.1">use</text>
<text x="145.9" y="169.5">no-connect.</text>
<text x="148.3" y="172.1">ADC1</text>
<text x="154.3" y="172.1">only</text>
<text x="158.9" y="169.5">GPIO6-11</text>
<text x="159.4" y="172.1">(ADC2</text>
<text x="166.3" y="172.1">is</text>
<text x="169.1" y="172.1">shared</text>
<text x="169.8" y="169.5">are</text>
<text x="174" y="169.5">SPI-flash</text>
<text x="176.6" y="172.1">with</text>
<text x="181.6" y="172.1">Wi-Fi</text>
<text x="184.5" y="169.5">pins</text>
<text x="188.1" y="172.1">/</text>
<text x="190.6" y="172.1">ESP-NOW).</text>
<text x="192.4" y="169.5">never</text>
<text x="198.6" y="169.5">use.</text>
<text x="25.4" y="202.5">DHT22:</text>
<text x="33.2" y="202.5">read</text>
<text x="38.5" y="202.5">no</text>
<text x="42" y="202.5">faster</text>
<text x="48.6" y="202.5">than</text>
<text x="54" y="202.5">every</text>
<text x="60.1" y="202.5">2</text>
<text x="62.4" y="202.5">s.</text>
<text x="261.6" y="202.5">Active</text>
<text x="268.4" y="202.5">5</text>
<text x="270.7" y="202.5">V buzzer;</text>
<text x="281" y="202.5">D4</text>
<text x="284.7" y="202.5">clamps</text>
<text x="292.6" y="202.5">inductive</text>
<text x="302.3" y="202.5">kick.</text>
</g>
<g font-size="1.8" fill="#006464">
<text x="78.8" y="40.2">JP1</text>
<text x="66.5" y="44.5">+5V</text>
<text x="78.8" y="47.6">5V_LINK</text>
<text x="25.6" y="52.5">5V</text>
<text x="28.6" y="50.7">J5</text>
<text x="29.1" y="52.5">IN</text>
<text x="44" y="53.6">GND</text>
<text x="53.2" y="53.2">D5</text>
<text x="79.6" y="52.1">+5V</text>
<text x="84.5" y="49.1">PWR_FLAG</text>
<text x="99.9" y="48.3">+5V</text>
<text x="308.2" y="50.8">+3V3</text>
<text x="68.4" y="57.2">+5V</text>
<text x="87" y="59.2">PWR_FLAG</text>
<text x="314.4" y="55.4">U2</text>
<text x="314.4" y="57.2">RFM95W-868S2</text>
<text x="350.1" y="57.8">J1</text>
<text x="356.1" y="57.8">SMA 865MHz</text>
<text x="48.3" y="60.5">1N5819</text>
<text x="83.8" y="60.3">C1</text>
<text x="83.8" y="63.3">100uF</text>
<text x="90.8" y="63.3">10V</text>
<text x="300.7" y="64.4">MOSI</text>
<text x="300.7" y="61.8">SCK</text>
<text x="310.7" y="63.8" transform="rotate(-90 310.7 63.8)">3.3V</text>
<text x="315.4" y="61.8">ANT</text>
<text x="95" y="69">GND</text>
<text x="181.2" y="70.4">U1</text>
<text x="300.7" y="66.9">MISO</text>
<text x="300.7" y="69.4">NSS</text>
<text x="314.4" y="72">DIO3</text>
<text x="314.4" y="69.4">DIO4</text>
<text x="314.4" y="66.9">DIO5</text>
<text x="79.8" y="72.8">GND</text>
<text x="155.6" y="77.6">+3V3</text>
<text x="172.5" y="77.1">3V3</text>
<text x="191.8" y="77.1">GND</text>
<text x="300.7" y="74.5">RESET</text>
<text x="314.4" y="77.1">DIO1</text>
<text x="314.4" y="74.5">DIO2</text>
<text x="351.6" y="74">GND</text>
<text x="364.1" y="72.4">+3V3</text>
<text x="379.3" y="72.4">+3V3</text>
<text x="172.5" y="79.6">EN</text>
<text x="172.5" y="82.1">VP</text>
<text x="191.3" y="79.6">IO23</text>
<text x="191.3" y="82.1">IO22</text>
<text x="308.2" y="80.3" transform="rotate(-90 308.2 80.3)">GND</text>
<text x="310.7" y="80.3" transform="rotate(-90 310.7 80.3)">GND</text>
<text x="313.3" y="80.3" transform="rotate(-90 313.3 80.3)">GND</text>
<text x="314.4" y="79.6">DIO0</text>
<text x="368.3" y="80.8">C2</text>
<text x="368.3" y="83.4">10uF</text>
<text x="374.1" y="83.4">10V</text>
<text x="383.5" y="80.8">C3</text>
<text x="383.5" y="83.4">100nF</text>
<text x="172.5" y="84.7">VN</text>
<text x="172.5" y="87.2">IO34</text>
<text x="172.5" y="89.8">IO35</text>
<text x="191.3" y="89.8">IO21</text>
<text x="193.2" y="87.2">RX</text>
<text x="193.5" y="84.7">TX</text>
<text x="172.5" y="92.3">IO32</text>
<text x="172.5" y="94.8">IO33</text>
<text x="191.3" y="94.8">IO19</text>
<text x="191.8" y="92.3">GND</text>
<text x="305.8" y="91.8">GND GND</text>
<text x="308.4" y="91.8">GND</text>
<text x="364.3" y="93.1">GND</text>
<text x="379.5" y="93.1">GND</text>
<text x="172.5" y="99.9">IO26</text>
<text x="172.5" y="97.4">IO25</text>
<text x="191.3" y="97.4">IO18</text>
<text x="192.5" y="99.9">IO5</text>
<text x="172.5" y="102.5">IO27</text>
<text x="172.5" y="105">IO14</text>
<text x="172.5" y="107.5">IO12</text>
<text x="191.3" y="102.5">IO17</text>
<text x="191.3" y="105">IO16</text>
<text x="192.5" y="107.5">IO4</text>
<text x="17.4" y="111">MQ-2</text>
<text x="24.1" y="111">module</text>
<text x="28.6" y="109.2">J2</text>
<text x="61" y="109.4">R1</text>
<text x="172.5" y="110.1">GND</text>
<text x="172.5" y="112.6">IO13</text>
<text x="192.5" y="110.1">IO0</text>
<text x="192.5" y="112.6">IO2</text>
<text x="44" y="117.1">GND</text>
<text x="61.5" y="116.2">12k</text>
<text x="172.5" y="115.2">IO9</text>
<text x="172.5" y="117.7">IO10</text>
<text x="191.3" y="115.2">IO15</text>
<text x="192.5" y="117.7">IO8</text>
<text x="44.2" y="120.7">+5V</text>
<text x="78.7" y="121.5">R2</text>
<text x="78.7" y="124.1">10k</text>
<text x="93.9" y="121.5">C4</text>
<text x="93.9" y="124.1">100nF</text>
<text x="172.5" y="120.2">IO11</text>
<text x="172.5" y="122.8">5V</text>
<text x="192.5" y="120.2">IO7</text>
<text x="192.5" y="122.8">IO6</text>
<text x="175.2" y="128.5">ESP32-DevKitC-V4</text>
<text x="89.9" y="133.7">GND</text>
<text x="276.9" y="132.3">R3</text>
<text x="296.6" y="132.5">D1</text>
<text x="312" y="134.9">GND</text>
<text x="277.4" y="139.1">220</text>
<text x="288" y="139.8">RED hazard</text>
<text x="381.8" y="143.5">+5V</text>
<text x="276.9" y="147.5">R4</text>
<text x="296.6" y="147.7">D2</text>
<text x="371.3" y="148.3">BZ1</text>
<text x="277.4" y="154.3">220</text>
<text x="285" y="155">GREEN healthy</text>
<text x="312" y="150.1">GND</text>
<text x="356" y="151.2">+5V</text>
<text x="386.5" y="152.3">D4</text>
<text x="386.5" y="154.9">1N4148</text>
<text x="17.3" y="159.3">Flame</text>
<text x="24.1" y="159.3">module</text>
<text x="28.6" y="157.5">J3</text>
<text x="371.3" y="158.9">Buzzer</text>
<text x="378.8" y="158.9">5V</text>
<text x="44" y="165.4">GND</text>
<text x="66" y="167.2">C5</text>
<text x="276.9" y="162.8">R5</text>
<text x="296.6" y="163">D3</text>
<text x="312" y="165.4">GND</text>
<text x="44.2" y="169">+3V3</text>
<text x="66" y="169.8">100nF</text>
<text x="74.5" y="174">+3V3</text>
<text x="277.4" y="169.6">220</text>
<text x="286.6" y="170.3">YELLOW fault</text>
<text x="62" y="179.5">GND</text>
<text x="327.7" y="178">R6</text>
<text x="355.5" y="179.9">Q1</text>
<text x="17" y="186">DHT22</text>
<text x="24.1" y="186">module</text>
<text x="28.6" y="184.2">J4</text>
<text x="78.7" y="182.4">R7</text>
<text x="78.7" y="185">10k</text>
<text x="89.7" y="181.6">+3V3</text>
<text x="328.2" y="184.8">1k</text>
<text x="355.5" y="182.5">PN2222A</text>
<text x="93.9" y="190.1">C6</text>
<text x="44.2" y="194.4">+3V3</text>
<text x="93.9" y="192.7">100nF</text>
<text x="351.6" y="193.4">GND</text>
<text x="89.9" y="202.3">GND</text>
<text x="20" y="230.8">VBAT sense</text>
<text x="28.6" y="229">J6</text>
<text x="44" y="231.4">GND</text>
<text x="61" y="231.3">R8</text>
<text x="271.8" y="233.3">H1</text>
<text x="292.2" y="233.3">H2</text>
<text x="312.5" y="233.3">H3</text>
<text x="332.8" y="233.3">H4</text>
<text x="61.5" y="238.1">100k</text>
<text x="78.7" y="238.3">R9</text>
<text x="93.9" y="238.3">C7</text>
<text x="271.8" y="235.1">M3</text>
<text x="292.1" y="235.1">M3</text>
<text x="312.5" y="235.1">M3</text>
<text x="332.8" y="235.1">M3</text>
<text x="78.7" y="240.9">100k</text>
<text x="93.9" y="240.9">100nF</text>
<text x="74.7" y="250.6">GND</text>
<text x="89.9" y="250.6">GND</text>
</g>
<g font-size="1.8" fill="#a90000">
<text x="76.8" y="45.2">1</text>
<text x="84.4" y="45.2">2</text>
<text x="35.5" y="53.1">2</text>
<text x="35.5" y="55.6">1</text>
<text x="309.6" y="58.5" transform="rotate(-90 309.6 58.5)">13</text>
<text x="297.7" y="65.8">2</text>
<text x="297.7" y="63.2">3</text>
<text x="297.7" y="60.7">4</text>
<text x="320.6" y="65.8">7</text>
<text x="320.6" y="60.7">9</text>
<text x="348.5" y="60.7">1</text>
<text x="352.8" y="65.5" transform="rotate(-90 352.8 65.5)">2</text>
<text x="297.7" y="68.3">5</text>
<text x="320" y="70.9">11</text>
<text x="320" y="68.3">12</text>
<text x="168.2" y="75.9">1</text>
<text x="198.1" y="75.9">20</text>
<text x="297.7" y="73.4">6</text>
<text x="320" y="75.9">15</text>
<text x="320" y="73.4">16</text>
<text x="168.2" y="78.5">2</text>
<text x="168.2" y="81">3</text>
<text x="168.2" y="83.6">4</text>
<text x="198.1" y="78.5">21</text>
<text x="198.1" y="81">22</text>
<text x="198.1" y="83.6">23</text>
<text x="307.1" y="83.3" transform="rotate(-90 307.1 83.3)">1</text>
<text x="309.6" y="83.3" transform="rotate(-90 309.6 83.3)">8</text>
<text x="312.2" y="83.9" transform="rotate(-90 312.2 83.9)">10</text>
<text x="320" y="78.5">14</text>
<text x="168.2" y="86.1">5</text>
<text x="168.2" y="88.6">6</text>
<text x="198.1" y="86.1">24</text>
<text x="198.1" y="88.6">25</text>
<text x="168.2" y="91.2">7</text>
<text x="168.2" y="93.7">8</text>
<text x="198.1" y="91.2">26</text>
<text x="198.1" y="93.7">27</text>
<text x="167.6" y="98.8">10</text>
<text x="167.6" y="101.3">11</text>
<text x="168.2" y="96.3">9</text>
<text x="198.1" y="96.3">28</text>
<text x="198.1" y="98.8">29</text>
<text x="198.1" y="101.3">30</text>
<text x="167.6" y="103.9">12</text>
<text x="167.6" y="106.4">13</text>
<text x="198.1" y="103.9">31</text>
<text x="198.1" y="106.4">32</text>
<text x="35.5" y="111.5">4</text>
<text x="167.6" y="109">14</text>
<text x="167.6" y="111.5">15</text>
<text x="198.1" y="109">33</text>
<text x="198.1" y="111.5">34</text>
<text x="35.5" y="119.1">1</text>
<text x="35.5" y="116.6">2</text>
<text x="35.5" y="114">3</text>
<text x="167.6" y="114">16</text>
<text x="167.6" y="116.6">17</text>
<text x="167.6" y="119.1">18</text>
<text x="198.1" y="114">35</text>
<text x="198.1" y="116.6">36</text>
<text x="198.1" y="119.1">37</text>
<text x="167.6" y="121.7">19</text>
<text x="198.1" y="121.7">38</text>
<text x="366.3" y="149.6">1</text>
<text x="366.3" y="154.7">2</text>
<text x="35.5" y="159.8">4</text>
<text x="35.5" y="167.4">1</text>
<text x="35.5" y="164.8">2</text>
<text x="35.5" y="162.3">3</text>
<text x="355" y="177.2" transform="rotate(-90 355 177.2)">3</text>
<text x="347.3" y="182.3">2</text>
<text x="355" y="184.9" transform="rotate(-90 355 184.9)">1</text>
<text x="35.5" y="190.2">2</text>
<text x="35.5" y="187.7">3</text>
<text x="35.5" y="192.8">1</text>
<text x="35.5" y="233.4">1</text>
<text x="35.5" y="230.9">2</text>
</g>
<g font-size="1.8" fill="#0f0f0f">
<text x="88.9" y="42.8">DEVKIT_5V</text>
<text x="284.2" y="65.7">LORA_MISO</text>
<text x="284.2" y="63.2">LORA_MOSI</text>
<text x="285" y="60.6">LORA_SCK</text>
<text x="285" y="68.2">LORA_NSS</text>
<text x="207.9" y="76.5">GND</text>
<text x="285.3" y="73.3">LORA_RST</text>
<text x="204.5" y="78.4">LORA_MOSI</text>
<text x="325.1" y="78.4">LORA_DIO0</text>
<text x="154.6" y="88.6">VBAT_ADC</text>
<text x="154.4" y="93.6">FLAME_AO</text>
<text x="155.5" y="91.1">GAS_ADC</text>
<text x="204.5" y="93.6">LORA_MISO</text>
<text x="207.9" y="91.7">GND</text>
<text x="153.5" y="98.7">LORA_DIO0</text>
<text x="154.5" y="101.3">LORA_RST</text>
<text x="204.5" y="96.2">LORA_SCK</text>
<text x="204.5" y="101.3">LED_YELLOW</text>
<text x="204.5" y="98.7">LORA_NSS</text>
<text x="155.5" y="103.8">LED_RED</text>
<text x="204.5" y="106.3">DHT_DATA</text>
<text x="204.5" y="103.8">LED_GREEN</text>
<text x="69.8" y="111.4">GAS_ADC</text>
<text x="155.2" y="111.4">BUZ_DRV</text>
<text x="156.8" y="109.5">GND</text>
<text x="75.9" y="115.6" transform="rotate(-90 75.9 115.6)">GAS_ADC</text>
<text x="91.1" y="115.6" transform="rotate(-90 91.1 115.6)">GAS_ADC</text>
<text x="154" y="121.6">DEVKIT_5V</text>
<text x="264.7" y="134.3">LED_RED</text>
<text x="262.3" y="149.5">LED_GREEN</text>
<text x="356.9" y="154.6">BUZ_N</text>
<text x="40.6" y="159.7">FLAME_AO</text>
<text x="63.2" y="161.3" transform="rotate(-90 63.2 161.3)">FLAME_AO</text>
<text x="261.4" y="164.8">LED_YELLOW</text>
<text x="383.2" y="165.1" transform="rotate(-90 383.2 165.1)">BUZ_N</text>
<text x="352.7" y="172.7" transform="rotate(-90 352.7 172.7)">BUZ_N</text>
<text x="315.2" y="180">BUZ_DRV</text>
<text x="40.6" y="190.2">DHT_DATA</text>
<text x="44" y="188.2">GND</text>
<text x="75.9" y="198.4" transform="rotate(-90 75.9 198.4)">DHT_DATA</text>
<text x="75.9" y="232.4" transform="rotate(-90 75.9 232.4)">VBAT_ADC</text>
<text x="91.1" y="232.4" transform="rotate(-90 91.1 232.4)">VBAT_ADC</text>
</g>
<g font-size="1.4" fill="#0f0f0f">
<text x="44.4" y="55.6">VIN</text>
<text x="333.8" y="60.7">ANT</text>
<text x="45.4" y="111.5">GAS_AO</text>
<text x="287.7" y="134.3">LED_R_A</text>
<text x="287.7" y="149.6">LED_G_A</text>
<text x="287.7" y="164.8">LED_Y_A</text>
<text x="338.4" y="180.1">Q1_B</text>
<text x="46.4" y="233.4">VBAT</text>
</g>
</svg>
